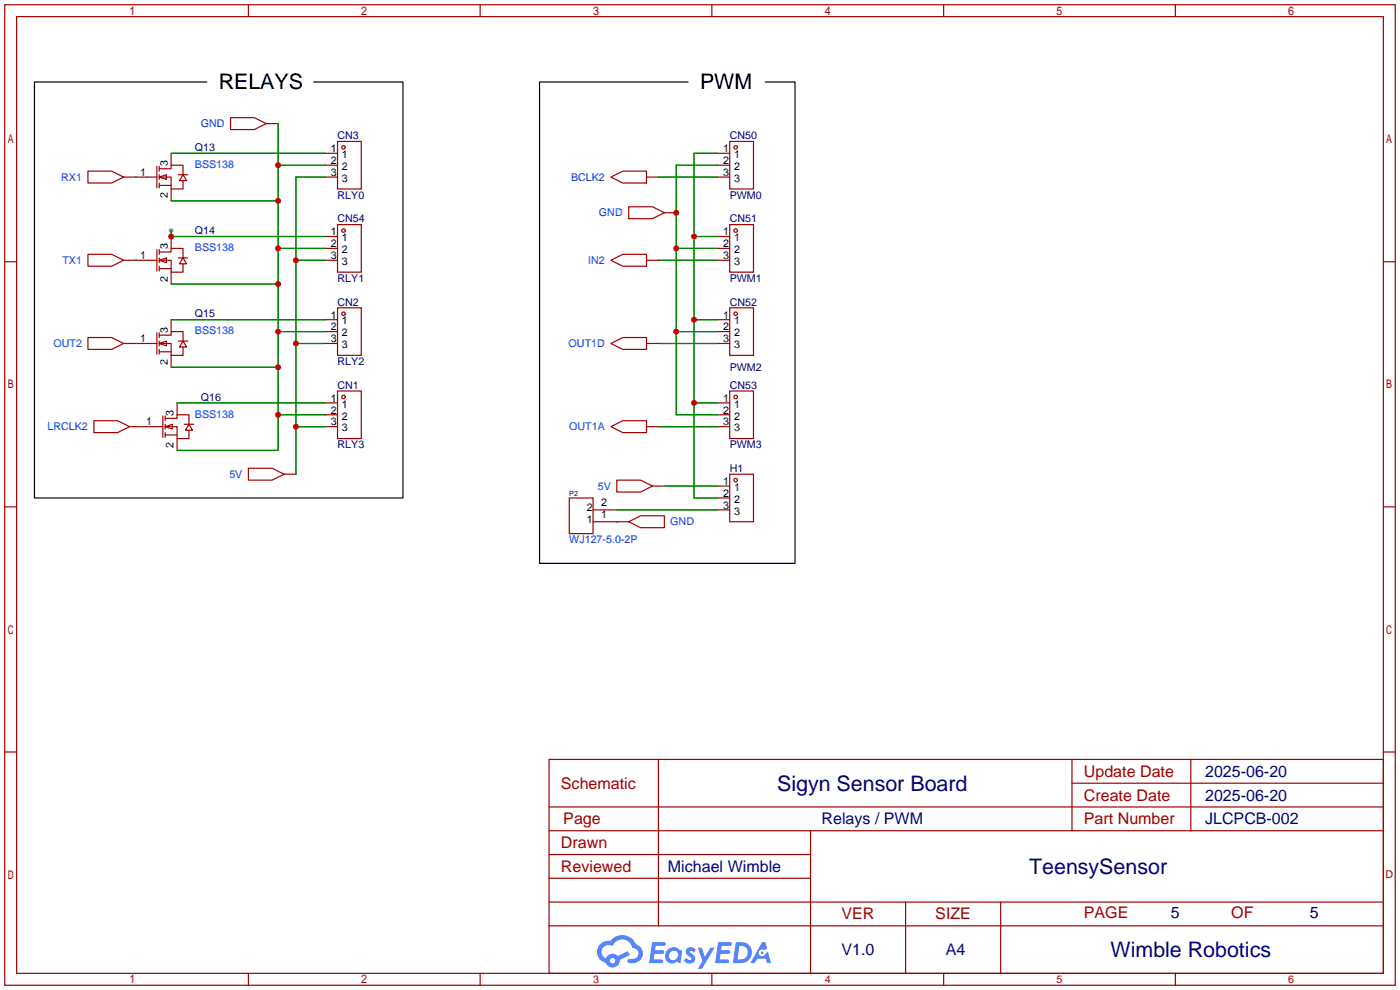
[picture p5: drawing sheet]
<svg xmlns="http://www.w3.org/2000/svg" width="299mm" height="212mm" viewBox="0 0 299 212" stroke-linecap="round" stroke-linejoin="round" font-family="sans-serif">
<circle cx="36.6" cy="49.3" r=".51" fill="#999"/>
<g fill="none" stroke="#a10000" stroke-width=".25">
<path d="M1 1h297.2v209.6h-297.2zM3.6 3.6h292.1v204.4h-292.1zM53.1 1v2.6M102.6 1v2.6M152.1 1v2.6M201.7 1v2.6M251.2 1v2.6M1 55.9h2.6M295.7 55.9h2.5M1 108.3h2.6M295.7 108.3h2.5M1 160.7h2.6"/>
<path d="M117.3 162.3h178.4v45.7h-178.4zM117.3 177.5h178.4M117.3 172.5h178.4M140.7 162.3v35.6M173.2 177.5v30.5M229.1 162.3v15.2M229.1 167.4h66.6M254.5 162.3v15.2M295.7 160.7h2.5M117.3 182.6h55.9M117.3 197.9h178.4M117.3 192.8h178.4"/>
<path d="M117.3 187.7h55.9M193.5 192.8v15.2M213.9 192.8v15.2M53.1 208v2.6M102.6 208v2.6M152.1 208v2.6M201.7 208v2.6M251.2 208v2.6"/>
</g>
<g fill="#5487ff">
<path d="M146.9 202.7a1.3 1.3 0 0 1 1.8 .3l-.4 .6a.54 .54 0 0 0-.9-.2l.1 .2a1.34 1.34 0 0 1 1 1.8 1.47 1.47 0 0 1-2.4-.1l.5-.6 .8 .5a.31 .31 0 0 0 .4-.3 .31 .31 0 0 0-.3-.4 1.12 1.12 0 0 1-.6-1.8z"/>
<path d="M149.1 202.5h.9l.6 2 1.2-2h.9l-2.7 4.6h-.9l1-1.7z"/>
<path d="M139.4 201.4h1.6a1.31 1.31 0 0 1 1.2 .2 .4 .4 0 0 1-.3 .5l-1.8 .1-.1 .9h1.6a.4 .4 0 0 1 .4 .4 .4 .4 0 0 1-.4 .4h-1.7l-.2 1.2h1.4a.46 .46 0 0 1 .5 0 .46 .46 0 0 1 .1 .5l-.3 .2h-2.7z"/>
<path d="M153.5 201.4h1.6a1.32 1.32 0 0 1 1.2 .2 .39 .39 0 0 1-.3 .5l-1.8 .1-.1 .9h1.7a.4 .4 0 0 1 .3 .4 .4 .4 0 0 1-.4 .4h-1.7l-.2 1.2h1.4a.46 .46 0 0 1 .5 0 .46 .46 0 0 1 .1 .5l-.3 .2h-2.7z"/>
<path d="M162.9 201.4h.7l.4 1.3-.7 .4a.75 .75 0 0 0-1.1 .3 .75 .75 0 0 0 .5 1 .75 .75 0 0 0 .9-.7l.5-.2 .7 2.3h-.9l-.2-.9h-1.9l-.5 .9h-.9z"/>
<path d="M157.3 201.4l-.7 4.4h1.5a2.27 2.27 0 0 0 2.6-2.2 2.27 2.27 0 0 0-2.7-2.2zM158 202.1a1.5 1.5 0 0 1 1.8 1.6 1.5 1.5 0 0 1-1.9 1.4h-.3z"/>
<path d="M142.7 203a1.6 1.6 0 0 0-.3 2.3 1.6 1.6 0 0 0 2.3 .2l.8 .3 .3-2.4-.2-.3-.4-.1a1.58 1.58 0 0 0-2.5 0zM143.3 203.5a.98 .98 0 0 1 1.6 .4 .98 .98 0 0 1-1.1 1.3 .94 .94 0 0 1-.8-.7 .94 .94 0 0 1 .3-1z"/>
<path d="M128.3 201.8a2.37 2.37 0 0 0 1.2 4 1.54 1.54 0 0 0 1.7 1 1.54 1.54 0 0 0 1.3-1.6l2.1-1.1-.5-.8-2 1a1.57 1.57 0 0 0-2.6 .5 1.5 1.5 0 0 1-.8-2.1 1.5 1.5 0 0 1 2.2-.5 2.23 2.23 0 0 1 2.3-1.4 2.23 2.23 0 0 1 2 1.8 1.16 1.16 0 0 1 1.2 1.1 1.16 1.16 0 0 1-1.1 1.2h-.6a.47 .47 0 0 0-.6 .4 .47 .47 0 0 0 .4 .5 2.17 2.17 0 0 0 2.5-.9 2.17 2.17 0 0 0-.3-2.7l-.8-.4a3.2 3.2 0 0 0-5.5-.7l-1.1 .1zM130.4 205.3a.58 .58 0 0 1 1.1 0 .58 .58 0 0 1-1.1 0z"/>
<circle cx="162.9" cy="203.6" r=".28"/>
</g>
<g fill="none" stroke="#a10000" stroke-width=".25">
<path d="M18.8 36.6h5.1l2.5 1.2-2.5 1.3h-5.1zM26.4 37.8h7.1M33.5 35.6v4.5M34 37.8h2.6v2.6h2.5v-1.8M34 36.1h2.6v-.8h2.5v2M34 37.8l1.6-.5v1.1zM34 35.6v1M34 37.3v1.1M34 39.1v1M34 39.6h2.6M36.6 32.8v2.5M38.1 37.3h2"/>
<path d="M39.1 37.3l.8 1.3h-1.5zM49.3 25.1h5.1l2.5 1.3-2.5 1.3h-5.1zM56.9 26.4h2.5M69.6 32.8h2.5M69.6 35.3h2.5M69.6 37.8h2.5M72.1 30.2h5.1v10.2h-5.1zM130.6 37.8l2.5-1.2h5.1v2.5h-5.1zM138.2 37.8h2.5M153.4 32.8h2.6M153.4 35.3h2.6M153.4 37.8h2.6"/>
<path d="M156 30.2h5v10.2h-5zM18.8 54.4h5.1l2.5 1.2-2.5 1.3h-5.1zM26.4 55.6h7.1M33.5 53.3v4.6M34 55.6h2.6v2.6h2.5v-1.8M34 53.8h2.6v-.7h2.5v2M34 55.6l1.6-.5v1zM34 53.3v1.1M34 55.1v1M34 56.9v1M34 57.4h2.6M36.6 40.4v2.5"/>
<path d="M36.6 50.5v2.6M36.6 58.2v2.5M38.1 55.1h2M39.1 55.1l.8 1.3h-1.5zM69.6 50.5h2.5M69.6 53.1h2.5M69.6 55.6h2.5M72.1 48h5.1v10.2h-5.1zM130.6 55.6l2.5-1.2h5.1v2.5h-5.1zM134.4 44.2h5l2.6 1.3-2.6 1.2h-5zM138.2 55.6h2.5M142 45.5h2.5"/>
<path d="M153.4 50.5h2.6M153.4 53.1h2.6M153.4 55.6h2.6M156 48h5v10.2h-5zM18.8 72.1h5.1l2.5 1.3-2.5 1.3h-5.1zM26.4 73.4h7.1M33.5 71.1v4.6M34 73.4h2.6v2.5h2.5v-1.7M34 71.6h2.6v-.7h2.5v2M34 73.4l1.6-.5v1zM34 71.1v1M34 72.9v1"/>
<path d="M34 74.7v1M34 75.2h2.6M36.6 68.3v2.6M36.6 75.9v2.6M38.1 72.9h2M39.1 72.9l.8 1.3h-1.5zM69.6 68.3h2.5M69.6 70.9h2.5M69.6 73.4h2.5M72.1 65.8h5.1v10.1h-5.1zM130.6 73.4l2.5-1.3h5.1v2.6h-5.1zM138.2 73.4h2.5"/>
<path d="M153.4 68.3h2.6M153.4 70.9h2.6M153.4 73.4h2.6M156 65.8h5v10.1h-5zM20.1 89.9h5l2.6 1.3-2.6 1.3h-5zM27.7 91.2h7.1M34.8 88.9v4.6M35.3 91.2h2.5v2.5h2.6v-1.8M35.3 89.4h2.5v-.8h2.6v2.1M35.3 91.2l1.5-.5v1zM35.3 88.9v1M35.3 90.7v1"/>
<path d="M35.3 92.5v1M35.3 93h2.5M37.8 86.1v2.5M37.8 93.7v2.6M39.4 90.7h2M40.4 90.7l.7 1.2h-1.5zM69.6 86.1h2.5M69.6 88.6h2.5M69.6 91.2h2.5M72.1 83.6h5.1v10.1h-5.1zM130.6 91.2l2.5-1.3h5.1v2.6h-5.1zM138.2 91.2h2.5"/>
<path d="M153.4 86.1h2.6M153.4 88.6h2.6M153.4 91.2h2.6M156 83.6h5v10.1h-5zM53.1 100.1h5.1l2.5 1.2-2.5 1.3h-5.1zM60.7 101.3h2.5M121.7 106.4h5v7.6h-5zM126.7 111.5h7.7M126.7 109h5.1M131.8 102.6h5.1l2.5 1.3-2.5 1.3h-5.1zM134.4 111.5l2.5-1.3h5.1v2.6h-5.1zM139.4 103.9h2.6"/>
<path d="M153.4 109h2.6M153.4 103.9h2.6M153.4 106.4h2.6M156 101.3h5v10.2h-5z"/>
<circle cx="73.4" cy="31.5" r=".38"/>
<circle cx="157.2" cy="31.5" r=".38"/>
<circle cx="73.4" cy="49.3" r=".38"/>
<circle cx="157.2" cy="49.3" r=".38"/>
<circle cx="73.4" cy="67.1" r=".38"/>
<circle cx="157.2" cy="67.1" r=".38"/>
<circle cx="73.4" cy="84.8" r=".38"/>
<circle cx="157.2" cy="84.8" r=".38"/>
<circle cx="157.2" cy="102.6" r=".38"/>
</g>
<g fill="none" stroke="#008700" stroke-width=".25">
<path d="M29 37.8h.1M36.6 32.8h33M59.4 26.4v69.9h-21.6M59.4 35.3h10.2M69.6 37.8h-6.4v63.5M140.7 37.8h12.7M153.4 35.3h-8.9v53.3h8.9M153.4 32.8h-5.1v73.6h5.1M29 55.6h.1M36.6 42.9h22.8M36.6 49.3v1.2h33M59.4 53.1h10.2"/>
<path d="M63.2 55.6h6.4M140.7 55.6h12.7M144.5 53.1h8.9M148.3 50.5h5.1M29 73.4h.1M36.6 60.7h22.8M36.6 78.5h22.8M36.6 68.3h33M59.4 70.9h10.2M63.2 73.4h6.4M140.7 73.4h12.7M144.5 70.9h8.9"/>
<path d="M148.3 68.3h5.1M30.2 91.2h.1M37.8 86.1h31.8M59.4 88.6h10.2M63.2 91.2h6.4M140.7 91.2h12.7M148.3 86.1h5.1M131.8 111.5h.1M131.8 109h21.6M142 103.9h11.4"/>
</g>
<path d="M44.2 17.5h-36.8v88.9h78.7v-88.9h-19M147.1 17.5h-31.8v102.9h54.6v-102.9h-6.3" fill="none" stroke="#000" stroke-width=".25"/>
<g fill="#c00">
<circle cx="59.4" cy="42.9" r=".63"/>
<circle cx="59.4" cy="35.3" r=".63"/>
<circle cx="59.4" cy="53.1" r=".63"/>
<circle cx="59.4" cy="60.7" r=".63"/>
<circle cx="59.4" cy="70.9" r=".63"/>
<circle cx="59.4" cy="78.5" r=".63"/>
<circle cx="59.4" cy="88.6" r=".63"/>
<circle cx="63.2" cy="91.2" r=".63"/>
<circle cx="63.2" cy="73.4" r=".63"/>
<circle cx="63.2" cy="55.6" r=".63"/>
<circle cx="36.6" cy="50.5" r=".63"/>
<circle cx="144.5" cy="53.1" r=".63"/>
<circle cx="144.5" cy="70.9" r=".63"/>
<circle cx="144.5" cy="45.5" r=".63"/>
<circle cx="148.3" cy="50.5" r=".63"/>
<circle cx="148.3" cy="68.3" r=".63"/>
<circle cx="148.3" cy="86.1" r=".63"/>
</g>
<g font-size="4.6">
<text x="46.7" y="19.1">RELAYS</text>
<text x="149.6" y="19.1">PWM</text>
</g>
<g font-size="4.6" fill="#000080">
<text x="166.1" y="169">Sigyn Sensor Board</text>
<text x="219.9" y="186.7">TeensySensor</text>
<text x="237.3" y="204.5">Wimble Robotics</text>
</g>
<g font-size="3.4" fill="#a00000">
<text x="231.6" y="166">Update Date</text>
<text x="119.9" y="168.6">Schematic</text>
<text x="231.6" y="171.1">Create Date</text>
<text x="120.4" y="176.2">Page</text>
<text x="231.6" y="176.2">Part Number</text>
<text x="119.9" y="181.3">Drawn</text>
<text x="119.9" y="186.3">Reviewed</text>
<text x="179.9" y="196.5">VER</text>
<text x="199.9" y="196.5">SIZE</text>
<text x="231.6" y="196.3">PAGE</text>
<text x="263.1" y="196.3">OF</text>
</g>
<g font-size="3.4" fill="#000080">
<text x="257.6" y="166">2025-06-20</text>
<text x="257.6" y="171.1">2025-06-20</text>
<text x="175.6" y="176.2">Relays / PWM</text>
<text x="257.6" y="176.2">JLCPCB-002</text>
<text x="142.7" y="186.3">Michael Wimble</text>
<text x="250.3" y="196.3">5</text>
<text x="280" y="196.3">5</text>
<text x="179.9" y="204.1">V1.0</text>
<text x="202.1" y="204.1">A4</text>
</g>
<g font-size="2.3" fill="#00f">
<text x="42.9" y="27.2">GND</text>
<text x="41.7" y="35.8">BSS138</text>
<text x="13.1" y="38.6">RX1</text>
<text x="122" y="38.6">BCLK2</text>
<text x="128" y="46.3">GND</text>
<text x="41.7" y="53.6">BSS138</text>
<text x="13.3" y="56.4">TX1</text>
<text x="125.7" y="56.4">IN2</text>
<text x="41.7" y="71.4">BSS138</text>
<text x="11.4" y="74.2">OUT2</text>
<text x="121.5" y="74.2">OUT1D</text>
<text x="41.7" y="89.4">BSS138</text>
<text x="10.2" y="92">LRCLK2</text>
<text x="121.7" y="92">OUT1A</text>
<text x="49" y="102.1">5V</text>
<text x="127.8" y="104.7">5V</text>
<text x="143.3" y="112.3">GND</text>
<text x="121.7" y="116.1">WJ127-5.0-2P</text>
</g>
<g font-size="2.3" fill="#000080">
<text x="72.1" y="29.7">CN3</text>
<text x="156" y="29.7">CN50</text>
<text x="41.7" y="32.3">Q13</text>
<text x="72.1" y="42.4">RLY0</text>
<text x="72.1" y="47.5">CN54</text>
<text x="156" y="42.4">PWM0</text>
<text x="156" y="47.5">CN51</text>
<text x="41.7" y="50.1">Q14</text>
<text x="72.1" y="65.3">CN2</text>
<text x="72.1" y="60.2">RLY1</text>
<text x="156" y="60.2">PWM1</text>
<text x="156" y="65.3">CN52</text>
<text x="41.7" y="67.8">Q15</text>
<text x="72.1" y="83.1">CN1</text>
<text x="72.1" y="78">RLY2</text>
<text x="156" y="79.3">PWM2</text>
<text x="156" y="83.1">CN53</text>
<text x="42.9" y="85.6">Q16</text>
<text x="72.1" y="95.8">RLY3</text>
<text x="156" y="95.8">PWM3</text>
<text x="156" y="100.9">H1</text>
</g>
<g font-size="2.3">
<text x="35.8" y="35.5" transform="rotate(-90 35.8 35.5)">3</text>
<text x="70.7" y="32.5">1</text>
<text x="70.7" y="35.1">2</text>
<text x="73.1" y="33.8">1</text>
<text x="154.6" y="32.5">1</text>
<text x="154.6" y="35.1">2</text>
<text x="156.9" y="33.8">1</text>
<text x="30" y="37.6">1</text>
<text x="70.7" y="37.6">3</text>
<text x="73.1" y="36.3">2</text>
<text x="73.1" y="38.9">3</text>
<text x="154.6" y="37.6">3</text>
<text x="156.9" y="36.3">2</text>
<text x="156.9" y="38.9">3</text>
<text x="35.8" y="42.4" transform="rotate(-90 35.8 42.4)">2</text>
<text x="35.8" y="53.3" transform="rotate(-90 35.8 53.3)">3</text>
<text x="70.7" y="50.3">1</text>
<text x="70.7" y="52.8">2</text>
<text x="73.1" y="51.6">1</text>
<text x="154.6" y="50.3">1</text>
<text x="154.6" y="52.8">2</text>
<text x="156.9" y="51.6">1</text>
<text x="30" y="55.4">1</text>
<text x="70.7" y="55.4">3</text>
<text x="73.1" y="54.1">2</text>
<text x="73.1" y="56.6">3</text>
<text x="154.6" y="55.4">3</text>
<text x="156.9" y="54.1">2</text>
<text x="156.9" y="56.6">3</text>
<text x="35.8" y="60.2" transform="rotate(-90 35.8 60.2)">2</text>
<text x="35.8" y="71.1" transform="rotate(-90 35.8 71.1)">3</text>
<text x="70.7" y="68.1">1</text>
<text x="70.7" y="70.6">2</text>
<text x="73.1" y="69.3">1</text>
<text x="73.1" y="71.9">2</text>
<text x="154.6" y="68.1">1</text>
<text x="154.6" y="70.6">2</text>
<text x="156.9" y="69.3">1</text>
<text x="156.9" y="71.9">2</text>
<text x="30" y="73.2">1</text>
<text x="35.8" y="78" transform="rotate(-90 35.8 78)">2</text>
<text x="70.7" y="73.2">3</text>
<text x="73.1" y="74.4">3</text>
<text x="154.6" y="73.2">3</text>
<text x="156.9" y="74.4">3</text>
<text x="37.1" y="88.9" transform="rotate(-90 37.1 88.9)">3</text>
<text x="70.7" y="85.9">1</text>
<text x="70.7" y="88.4">2</text>
<text x="73.1" y="87.1">1</text>
<text x="73.1" y="89.7">2</text>
<text x="154.6" y="85.9">1</text>
<text x="154.6" y="88.4">2</text>
<text x="156.9" y="87.1">1</text>
<text x="156.9" y="89.7">2</text>
<text x="31.2" y="90.9">1</text>
<text x="37.1" y="95.7" transform="rotate(-90 37.1 95.7)">2</text>
<text x="70.7" y="90.9">3</text>
<text x="73.1" y="92.2">3</text>
<text x="154.6" y="90.9">3</text>
<text x="156.9" y="92.2">3</text>
<text x="154.6" y="103.6">1</text>
<text x="154.6" y="106.2">2</text>
<text x="156.9" y="104.9">1</text>
<text x="156.9" y="107.4">2</text>
<text x="125.5" y="111.8">1</text>
<text x="125.5" y="109.2">2</text>
<text x="128.5" y="110.8">1</text>
<text x="128.5" y="108.2">2</text>
<text x="154.6" y="108.7">3</text>
<text x="156.9" y="110">3</text>
</g>
<g font-size="2.3" fill="#a00000">
<text x="296.1" y="187.7">D</text>
<text x="126.7" y="210.1">3</text>
<text x="176.3" y="210.1">4</text>
<text x="225.8" y="210.1">5</text>
<text x="275.3" y="210.1">6</text>
</g>
<text font-size="1.5" fill="#000080" x="121.7" y="106.1">P2</text>
</svg>
